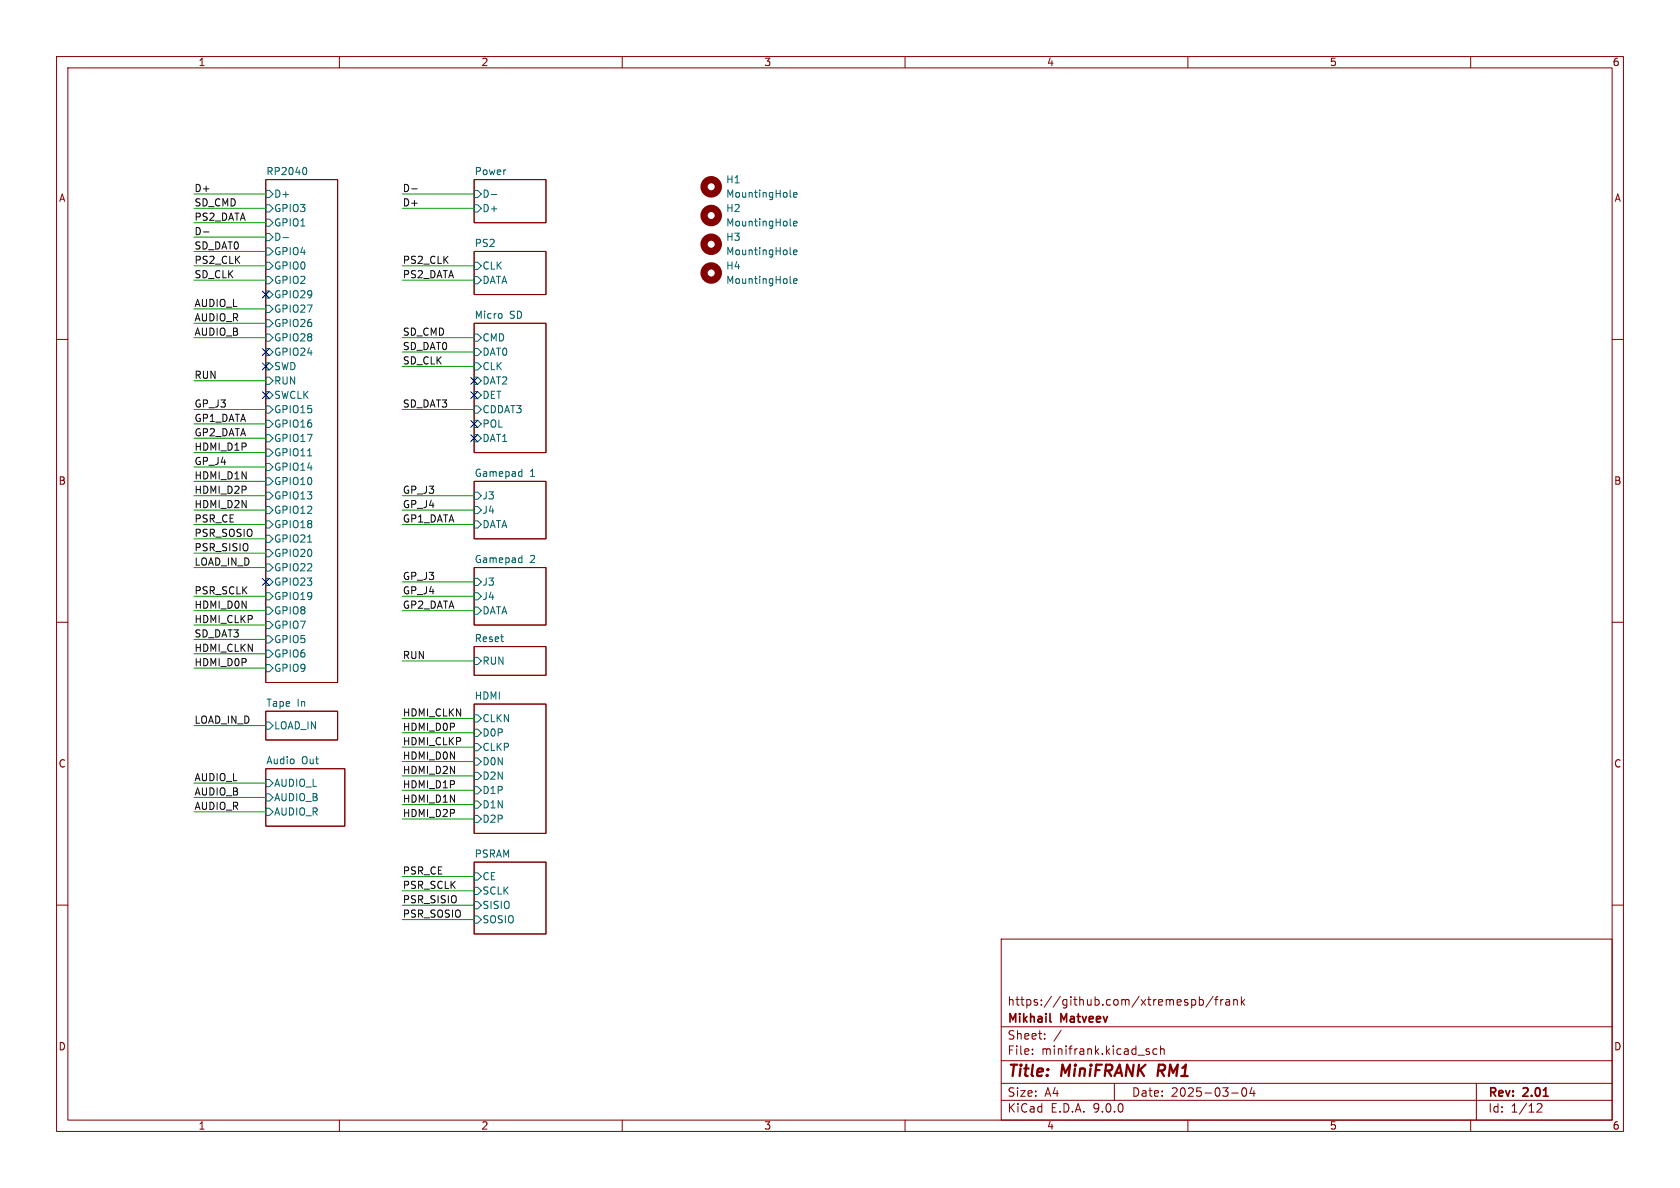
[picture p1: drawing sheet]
<svg xmlns="http://www.w3.org/2000/svg" width="297mm" height="210mm" viewBox="0 0 297 210" stroke-linecap="round" stroke-linejoin="round" font-family="sans-serif">
<g fill="none" stroke="#840000" stroke-width=".18">
<path d="M10 10h277v190h-277zM12 12h273v186h-273zM60 10v2M110 10v2M160 10v2M210 10v2M260 10v2M47 31.8h12.7v88.9h-12.7zM83.8 31.8h12.7v7.6h-12.7zM83.8 44.5h12.7v7.6h-12.7zM83.8 57.2h12.7v22.8h-12.7zM10 60h2"/>
<path d="M285 60h2M83.8 85.1h12.7v10.2h-12.7zM10 110h2M83.8 100.3h12.7v10.2h-12.7zM83.8 114.3h12.7v5.1h-12.7zM285 110h2M47 125.7h12.7v5.1h-12.7zM47 135.9h14v10.2h-14zM83.8 124.5h12.7v22.8h-12.7zM83.8 152.4h12.7v12.7h-12.7zM10 160h2M177 166h108v32h-108z"/>
<path d="M210.7 176.8l.4-.1 .3 .3v.4l-.2 .2h-.5M212 176.8l.5-.1 .2 .3v.4l-.1 .2h-.6M212 176.2v1.5M214.5 176.1l-1.3 2M214.7 176.7h.6M215.3 176.2l-.3 .2v1.3M215.8 176.7v1M216.2 176.7l-.2 .1-.2 .2M216.7 176.8h.6l.1 .9M217.4 177.1h-.5a.29 .29 0 0 0-.2 .3 .29 .29 0 0 0 .2 .3l.5-.1M218.1 176.8l.2-.1 .4 .1v.9M218.1 176.7v1"/>
<path d="M219.5 176.2v1.5M219.6 177.1l.4 .6M220 176.7l-.5 .6M285 160h2M60 198v2M110 198v2M160 198v2M177 194.5h108M177 191.5h108M177 187.5h108M177 181.5h108M182.5 186.3v.1"/>
<path d="M182.5 185.5v.1M184.7 183.6v.1M184.7 182.8v.1M187.6 182.1l-1.3 2M197 191.5v3M202.8 185.4l.4 .1M202.8 185.9l.4 .1v.2l-.2 .2h-.3M204.5 185.5l-.4-.1-.3 .3v.4l.2 .2h.5M205.2 185.5l.2-.1 .3 .1 .1 .9M205.2 184.9v1.5M210 198v2M217.7 193.2h1.2"/>
<path d="M219.7 192.4l.2-.1a.81 .81 0 0 1 .6 .6 .81 .81 0 0 1-.3 .8l-.2 .1a.81 .81 0 0 1-.3-1.4zM221.3 192.2l-.3 1.1h.9M221.7 192.8v1M260 198v2M261 191.5v6.5M271.7 195.2l.6-.1 .2 .1 .1 .3-.9 1.1h.9"/>
</g>
<path d="M204.9 188.2l-.3 2" fill="none" stroke="#840000" stroke-width=".4"/>
<path d="M185.6 180.5l.2 .2" fill="none" stroke="#840000" stroke-width=".3"/>
<g fill="none" stroke="#006464" stroke-width=".18">
<path d="M47 33.7h.6l.7 .6-.7 .6h-.6zM47 36.2h.6l.7 .6-.7 .7h-.6zM47 38.7h.6l.7 .7-.7 .6h-.6zM53.9 29.6a.79 .79 0 0 1 0 1.3M83.8 33.7h.7l.6 .6-.6 .6h-.7zM83.8 36.2h.7l.6 .6-.6 .7h-.7zM86.9 34.4h.9M139.7 34.7l.2 .2M139.7 39.8l.2 .1M140.3 34.4l.6-.1-.1-.2-.3-.1-.2 .2 .1 .6h.4M140.3 39.5l.6-.1-.1-.2-.3-.1-.2 .2 .1 .6h.4M47 41.3h.6l.7 .6-.7 .6h-.6z"/>
<path d="M47 43.8h.6l.7 .7-.7 .6h-.6zM47 46.4h.6l.7 .6-.7 .6h-.6zM47 48.9h.6l.7 .6-.7 .7h-.6zM47 51.4h.6l.7 .7-.7 .6h-.6zM47 54h.6l.7 .6-.7 .6h-.6zM47 56.5h.6l.7 .7-.7 .6h-.6zM47 59.1h.6l.7 .6-.7 .6h-.6zM50 42h1M83.8 46.4h.7l.6 .6-.6 .6h-.7zM83.8 48.9h.7l.6 .6-.6 .7h-.7zM83.8 59.1h.7l.6 .6-.6 .6h-.7zM88.7 55.5v.7"/>
<path d="M139.7 44.8l.2 .2M139.7 49.9l.2 .2M140.3 44.6l.6-.1-.1-.3h-.3l-.2 .2 .1 .6h.4M140.3 49.7l.6-.1-.1-.3h-.3l-.2 .1 .1 .6h.4M47 61.6h.6l.7 .6-.7 .7h-.6zM47 64.1h.6l.7 .7-.7 .6h-.6zM47 66.7h.6l.7 .6-.7 .6h-.6zM47 69.2h.6l.7 .7-.7 .6h-.6zM47 71.8h.6l.7 .6-.7 .6h-.6zM47 74.3h.6l.7 .6-.7 .7h-.6zM47 76.8h.6l.7 .7-.7 .6h-.6zM47 79.4h.6l.7 .6-.7 .6h-.6z"/>
<path d="M83.8 61.6h.7l.6 .6-.6 .7h-.7zM83.8 64.1h.7l.6 .7-.6 .6h-.7zM83.8 66.7h.7l.6 .6-.6 .6h-.7zM83.8 69.2h.7l.6 .7-.6 .6h-.7zM83.8 71.8h.7l.6 .6-.6 .6h-.7zM83.8 74.3h.7l.6 .6-.6 .7h-.7zM83.8 76.8h.7l.6 .7-.6 .6h-.7zM47 81.9h.6l.7 .7-.7 .6h-.6zM47 84.5h.6l.7 .6-.7 .6h-.6zM47 87h.6l.7 .6-.7 .7h-.6zM47 89.5h.6l.7 .7-.7 .6h-.6zM47 92.1h.6l.7 .6-.7 .6h-.6z"/>
<path d="M47 94.6h.6l.7 .7-.7 .6h-.6zM47 97.2h.6l.7 .6-.7 .6h-.6zM47 99.7h.6l.7 .6-.7 .7h-.6zM54.4 80.6h.7M54.4 95.8h.7M83.8 87h.7l.6 .6-.6 .7h-.7zM83.8 89.5h.7l.6 .7-.6 .6h-.7zM83.8 92.1h.7l.6 .6-.6 .6h-.7zM91.9 98.6l.4 .1M91.9 83.4h.4M92.3 82.9v1.3M92.3 98.2v1.3"/>
<path d="M92.3 99.4l-.4 .1M92.3 84.2h-.4M47 102.2h.6l.7 .7-.7 .6h-.6zM47 104.8h.6l.7 .6-.7 .6h-.6zM47 107.3h.6l.7 .7-.7 .6h-.6zM47 109.9h.6l.7 .6-.7 .6h-.6zM47 112.4h.6l.7 .6-.7 .7h-.6zM47 114.9h.6l.7 .7-.7 .6h-.6zM47 117.5h.6l.7 .6-.7 .6h-.6zM83.8 102.2h.7l.6 .7-.6 .6h-.7zM83.8 104.8h.7l.6 .6-.6 .6h-.7zM83.8 107.3h.7l.6 .7-.6 .6h-.7z"/>
<path d="M83.8 116.2h.7l.6 .6-.6 .7h-.7zM47 127.6h.6l.7 .7-.7 .6h-.6zM47 137.8h.6l.7 .6-.7 .7h-.6zM83.8 126.4h.7l.6 .6-.6 .6h-.7zM83.8 128.9h.7l.6 .6-.6 .7h-.7zM83.8 131.4h.7l.6 .7-.6 .6h-.7zM83.8 134h.7l.6 .6-.6 .7h-.7zM83.8 136.5h.7l.6 .7-.6 .6h-.7zM83.8 139.1h.7l.6 .6-.6 .6h-.7zM47 140.3h.6l.7 .7-.7 .6h-.6zM47 142.9h.6l.7 .6-.7 .6h-.6zM83.8 154.3h.7l.6 .6-.6 .7h-.7z"/>
<path d="M83.8 156.8h.7l.6 .7-.6 .6h-.7zM83.8 159.4h.7l.6 .6-.6 .7h-.7zM83.8 141.6h.7l.6 .6-.6 .7h-.7zM83.8 144.1h.7l.6 .7-.6 .6h-.7zM83.8 161.9h.7l.6 .7-.6 .6h-.7z"/>
</g>
<g fill="none" stroke="#840000" stroke-width="1.3">
<circle cx="125.7" cy="33" r="1.27"/>
<circle cx="125.7" cy="38.1" r="1.27"/>
<circle cx="125.7" cy="48.3" r="1.27"/>
<circle cx="125.7" cy="43.2" r="1.27"/>
</g>
<path d="M72.8 33.4h1M36 41h.9" fill="none" stroke="#0f0f0f" stroke-width=".18"/>
<g fill="none" stroke="#009600" stroke-width=".18">
<path d="M34.3 34.3h12.7M34.3 36.8h12.7M34.3 39.4h12.7M71.1 34.3h12.7M71.1 36.8h12.7M34.3 49.5h12.7M34.3 47h12.7M34.3 57.2h12.7M34.3 59.7h12.7M34.3 44.5h12.7M34.3 41.9h12.7M34.3 54.6h12.7"/>
<path d="M71.1 49.5h12.7M71.1 47h12.7M71.1 59.7h12.7M34.3 72.4h12.7M34.3 67.3h12.7M34.3 74.9h12.7M34.3 77.5h12.7M71.1 72.4h12.7M71.1 62.2h12.7M71.1 64.8h12.7M34.3 90.2h12.7M34.3 92.7h12.7"/>
<path d="M34.3 97.8h12.7M34.3 95.3h12.7M34.3 87.6h12.7M34.3 82.6h12.7M34.3 80h12.7M34.3 85.1h12.7M71.1 90.2h12.7M71.1 92.7h12.7M71.1 87.6h12.7M34.3 113h12.7M34.3 118.1h12.7M34.3 115.6h12.7"/>
<path d="M34.3 105.4h12.7M34.3 100.3h12.7M34.3 108h12.7M34.3 110.5h12.7M71.1 116.8h12.7M71.1 105.4h12.7M71.1 102.9h12.7M71.1 108h12.7M34.3 128.3h12.7M34.3 138.4h12.7M71.1 129.5h12.7M71.1 127h12.7"/>
<path d="M71.1 134.6h12.7M71.1 132.1h12.7M71.1 137.2h12.7M71.1 139.7h12.7M34.3 143.5h12.7M34.3 141h12.7M71.1 142.2h12.7M71.1 154.9h12.7M71.1 144.8h12.7M71.1 157.5h12.7M71.1 160h12.7M71.1 162.6h12.7"/>
</g>
<g fill="none" stroke="#000084" stroke-width=".18">
<path d="M46.4 51.5l1.2 1.2M47.6 51.5l-1.2 1.2M46.4 61.6l1.2 1.2M46.4 69.2l1.2 1.3M46.4 64.2l1.2 1.2M47.6 61.6l-1.2 1.2M47.6 69.2l-1.2 1.3M47.6 64.2l-1.2 1.2M83.2 69.2l1.2 1.3M83.2 66.7l1.2 1.2M83.2 74.3l1.2 1.2M83.2 76.9l1.2 1.2"/>
<path d="M84.4 69.2l-1.2 1.3M84.4 66.7l-1.2 1.2M84.4 74.3l-1.2 1.2M84.4 76.9l-1.2 1.2M46.4 102.3l1.2 1.2M47.6 102.3l-1.2 1.2"/>
</g>
<g font-size="2.8" fill="#840000">
<text x="178" y="190.9">Title:</text>
<text x="187.7" y="190.9">MiniFRANK</text>
<text x="205.5" y="190.9">RM1</text>
</g>
<g font-size="2.1" fill="#840000">
<text x="178" y="178">https://github.com/xtremespb/frank</text>
<text x="178" y="184">Sheet:</text>
<text x="178" y="181.2">Mikhail</text>
<text x="187.6" y="181.2">Matveev</text>
<text x="178" y="186.7">File:</text>
<text x="184.1" y="186.7">minifrank.kicad_sch</text>
<text x="178" y="196.9">KiCad</text>
<text x="178" y="194.1">Size:</text>
<text x="184.7" y="194.1">A4</text>
<text x="185.7" y="196.9">E.D.A.</text>
<text x="193.3" y="196.9">9.0.0</text>
<text x="200" y="194.1">Date:</text>
<text x="207" y="194.1">2025-03-04</text>
<text x="263" y="194.3">Rev:</text>
<text x="263" y="196.9">Id:</text>
<text x="267.1" y="196.9">1/12</text>
<text x="269.4" y="194.3">2.01</text>
</g>
<g font-size="1.8" fill="#840000">
<text x="35" y="11.9">1</text>
<text x="85" y="11.9">2</text>
<text x="135" y="11.9">3</text>
<text x="185" y="11.9">4</text>
<text x="235" y="11.9">5</text>
<text x="285" y="11.9">6</text>
<text x="10.3" y="35.9">A</text>
<text x="285.3" y="35.9">A</text>
<text x="10.3" y="85.9">B</text>
<text x="285.3" y="85.9">B</text>
<text x="10.3" y="135.9">C</text>
<text x="285.3" y="135.9">C</text>
<text x="10.3" y="185.9">D</text>
<text x="285.3" y="185.9">D</text>
<text x="35" y="199.9">1</text>
<text x="85" y="199.9">2</text>
<text x="135" y="199.9">3</text>
<text x="185" y="199.9">4</text>
<text x="235" y="199.9">5</text>
<text x="285" y="199.9">6</text>
</g>
<g font-size="1.8" fill="#0f0f0f">
<text x="34.3" y="34">D+</text>
<text x="71.1" y="34">D-</text>
<text x="34.3" y="41.6">D-</text>
<text x="34.3" y="39.1">PS2_DATA</text>
<text x="34.3" y="36.6">SD_CMD</text>
<text x="71.1" y="36.6">D+</text>
<text x="34.3" y="46.7">PS2_CLK</text>
<text x="34.3" y="44.2">SD_DAT0</text>
<text x="71.1" y="46.7">PS2_CLK</text>
<text x="34.3" y="49.3">SD_CLK</text>
<text x="71.1" y="49.3">PS2_DATA</text>
<text x="34.3" y="59.4">AUDIO_B</text>
<text x="34.3" y="56.9">AUDIO_R</text>
<text x="34.3" y="54.3">AUDIO_L</text>
<text x="71.1" y="59.4">SD_CMD</text>
<text x="71.1" y="64.5">SD_CLK</text>
<text x="71.1" y="62">SD_DAT0</text>
<text x="34.3" y="67">RUN</text>
<text x="34.3" y="77.2">GP2_DATA</text>
<text x="34.3" y="72.1">GP_J3</text>
<text x="34.3" y="74.7">GP1_DATA</text>
<text x="71.1" y="72.1">SD_DAT3</text>
<text x="34.3" y="79.7">HDMI_D1P</text>
<text x="34.3" y="82.3">GP_J4</text>
<text x="34.3" y="84.8">HDMI_D1N</text>
<text x="34.3" y="89.9">HDMI_D2N</text>
<text x="34.3" y="87.4">HDMI_D2P</text>
<text x="71.1" y="87.4">GP_J3</text>
<text x="71.1" y="89.9">GP_J4</text>
<text x="34.3" y="95">PSR_SOSIO</text>
<text x="34.3" y="92.4">PSR_CE</text>
<text x="71.1" y="92.4">GP1_DATA</text>
<text x="34.3" y="97.5">PSR_SISIO</text>
<text x="34.3" y="100.1">LOAD_IN_D</text>
<text x="34.3" y="107.7">HDMI_D0N</text>
<text x="34.3" y="105.1">PSR_SCLK</text>
<text x="71.1" y="105.1">GP_J4</text>
<text x="71.1" y="102.6">GP_J3</text>
<text x="71.1" y="107.7">GP2_DATA</text>
<text x="34.3" y="110.2">HDMI_CLKP</text>
<text x="34.3" y="112.8">SD_DAT3</text>
<text x="34.3" y="115.3">HDMI_CLKN</text>
<text x="34.3" y="117.8">HDMI_D0P</text>
<text x="71.1" y="116.6">RUN</text>
<text x="34.3" y="128">LOAD_IN_D</text>
<text x="71.1" y="131.8">HDMI_CLKP</text>
<text x="71.1" y="129.3">HDMI_D0P</text>
<text x="71.1" y="126.7">HDMI_CLKN</text>
<text x="71.1" y="134.4">HDMI_D0N</text>
<text x="71.1" y="136.9">HDMI_D2N</text>
<text x="34.3" y="143.2">AUDIO_R</text>
<text x="34.3" y="140.7">AUDIO_B</text>
<text x="34.3" y="138.2">AUDIO_L</text>
<text x="71.1" y="139.4">HDMI_D1P</text>
<text x="71.1" y="142">HDMI_D1N</text>
<text x="71.1" y="144.5">HDMI_D2P</text>
<text x="71.1" y="154.7">PSR_CE</text>
<text x="71.1" y="159.8">PSR_SISIO</text>
<text x="71.1" y="157.2">PSR_SCLK</text>
<text x="71.1" y="162.3">PSR_SOSIO</text>
</g>
<g font-size="1.8" fill="#006464">
<text x="47" y="31">RP2040</text>
<text x="48.4" y="35.2">D+</text>
<text x="83.8" y="31">Power</text>
<text x="85.2" y="35.2">D-</text>
<text x="128.3" y="32.6">H1</text>
<text x="128.3" y="35.2">MountingHole</text>
<text x="48.4" y="37.7">GPIO3</text>
<text x="48.4" y="40.2">GPIO1</text>
<text x="85.2" y="37.7">D+</text>
<text x="128.3" y="37.7">H2</text>
<text x="128.3" y="40.2">MountingHole</text>
<text x="48.4" y="42.8">D-</text>
<text x="48.4" y="45.3">GPIO4</text>
<text x="48.4" y="47.9">GPIO0</text>
<text x="83.8" y="43.7">PS2</text>
<text x="85.2" y="47.9">CLK</text>
<text x="128.3" y="42.8">H3</text>
<text x="128.3" y="45.3">MountingHole</text>
<text x="128.3" y="47.9">H4</text>
<text x="48.4" y="50.4">GPIO2</text>
<text x="48.4" y="52.9">GPIO29</text>
<text x="85.2" y="50.4">DATA</text>
<text x="128.3" y="50.4">MountingHole</text>
<text x="48.4" y="55.5">GPIO27</text>
<text x="48.4" y="58">GPIO26</text>
<text x="83.8" y="56.4">Micro</text>
<text x="90.1" y="56.4">SD</text>
<text x="48.4" y="60.6">GPIO28</text>
<text x="48.4" y="63.1">GPIO24</text>
<text x="48.4" y="65.6">SWD</text>
<text x="85.2" y="60.6">CMD</text>
<text x="85.2" y="63.1">DAT0</text>
<text x="85.2" y="65.6">CLK</text>
<text x="48.4" y="68.2">RUN</text>
<text x="48.4" y="70.7">SWCLK</text>
<text x="85.2" y="68.2">DAT2</text>
<text x="85.2" y="70.7">DET</text>
<text x="48.4" y="73.3">GPIO15</text>
<text x="48.4" y="75.8">GPIO16</text>
<text x="85.2" y="73.3">CDDAT3</text>
<text x="85.2" y="75.8">POL</text>
<text x="48.4" y="78.3">GPIO17</text>
<text x="48.4" y="80.9">GPIO11</text>
<text x="48.4" y="83.4">GPIO14</text>
<text x="85.2" y="78.3">DAT1</text>
<text x="48.4" y="86">GPIO10</text>
<text x="48.4" y="88.5">GPIO13</text>
<text x="83.8" y="84.4">Gamepad</text>
<text x="85.2" y="88.5">J3</text>
<text x="93.6" y="84.4">1</text>
<text x="48.4" y="91">GPIO12</text>
<text x="48.4" y="93.6">GPIO18</text>
<text x="85.2" y="91">J4</text>
<text x="85.2" y="93.6">DATA</text>
<text x="48.4" y="96.1">GPIO21</text>
<text x="48.4" y="98.7">GPIO20</text>
<text x="48.4" y="101.2">GPIO22</text>
<text x="83.8" y="99.6">Gamepad</text>
<text x="93.6" y="99.6">2</text>
<text x="48.4" y="103.7">GPIO23</text>
<text x="48.4" y="106.3">GPIO19</text>
<text x="85.2" y="103.7">J3</text>
<text x="85.2" y="106.3">J4</text>
<text x="48.4" y="108.8">GPIO8</text>
<text x="48.4" y="111.4">GPIO7</text>
<text x="48.4" y="113.9">GPIO5</text>
<text x="83.8" y="113.6">Reset</text>
<text x="85.2" y="108.8">DATA</text>
<text x="48.4" y="116.4">GPIO6</text>
<text x="48.4" y="119">GPIO9</text>
<text x="85.2" y="117.7">RUN</text>
<text x="47" y="125">Tape</text>
<text x="52.5" y="125">In</text>
<text x="83.8" y="123.7">HDMI</text>
<text x="48.4" y="129.1">LOAD_IN</text>
<text x="85.2" y="127.9">CLKN</text>
<text x="85.2" y="130.4">D0P</text>
<text x="47" y="135.2">Audio</text>
<text x="53.3" y="135.2">Out</text>
<text x="85.2" y="132.9">CLKP</text>
<text x="85.2" y="135.5">D0N</text>
<text x="48.4" y="139.3">AUDIO_L</text>
<text x="48.4" y="141.8">AUDIO_B</text>
<text x="85.2" y="138">D2N</text>
<text x="85.2" y="140.6">D1P</text>
<text x="85.2" y="143.1">D1N</text>
<text x="48.4" y="144.4">AUDIO_R</text>
<text x="85.2" y="145.6">D2P</text>
<text x="83.8" y="151.7">PSRAM</text>
<text x="85.2" y="155.8">CE</text>
<text x="85.2" y="158.3">SCLK</text>
<text x="85.2" y="160.9">SISIO</text>
<text x="85.2" y="163.4">SOSIO</text>
</g>
</svg>
